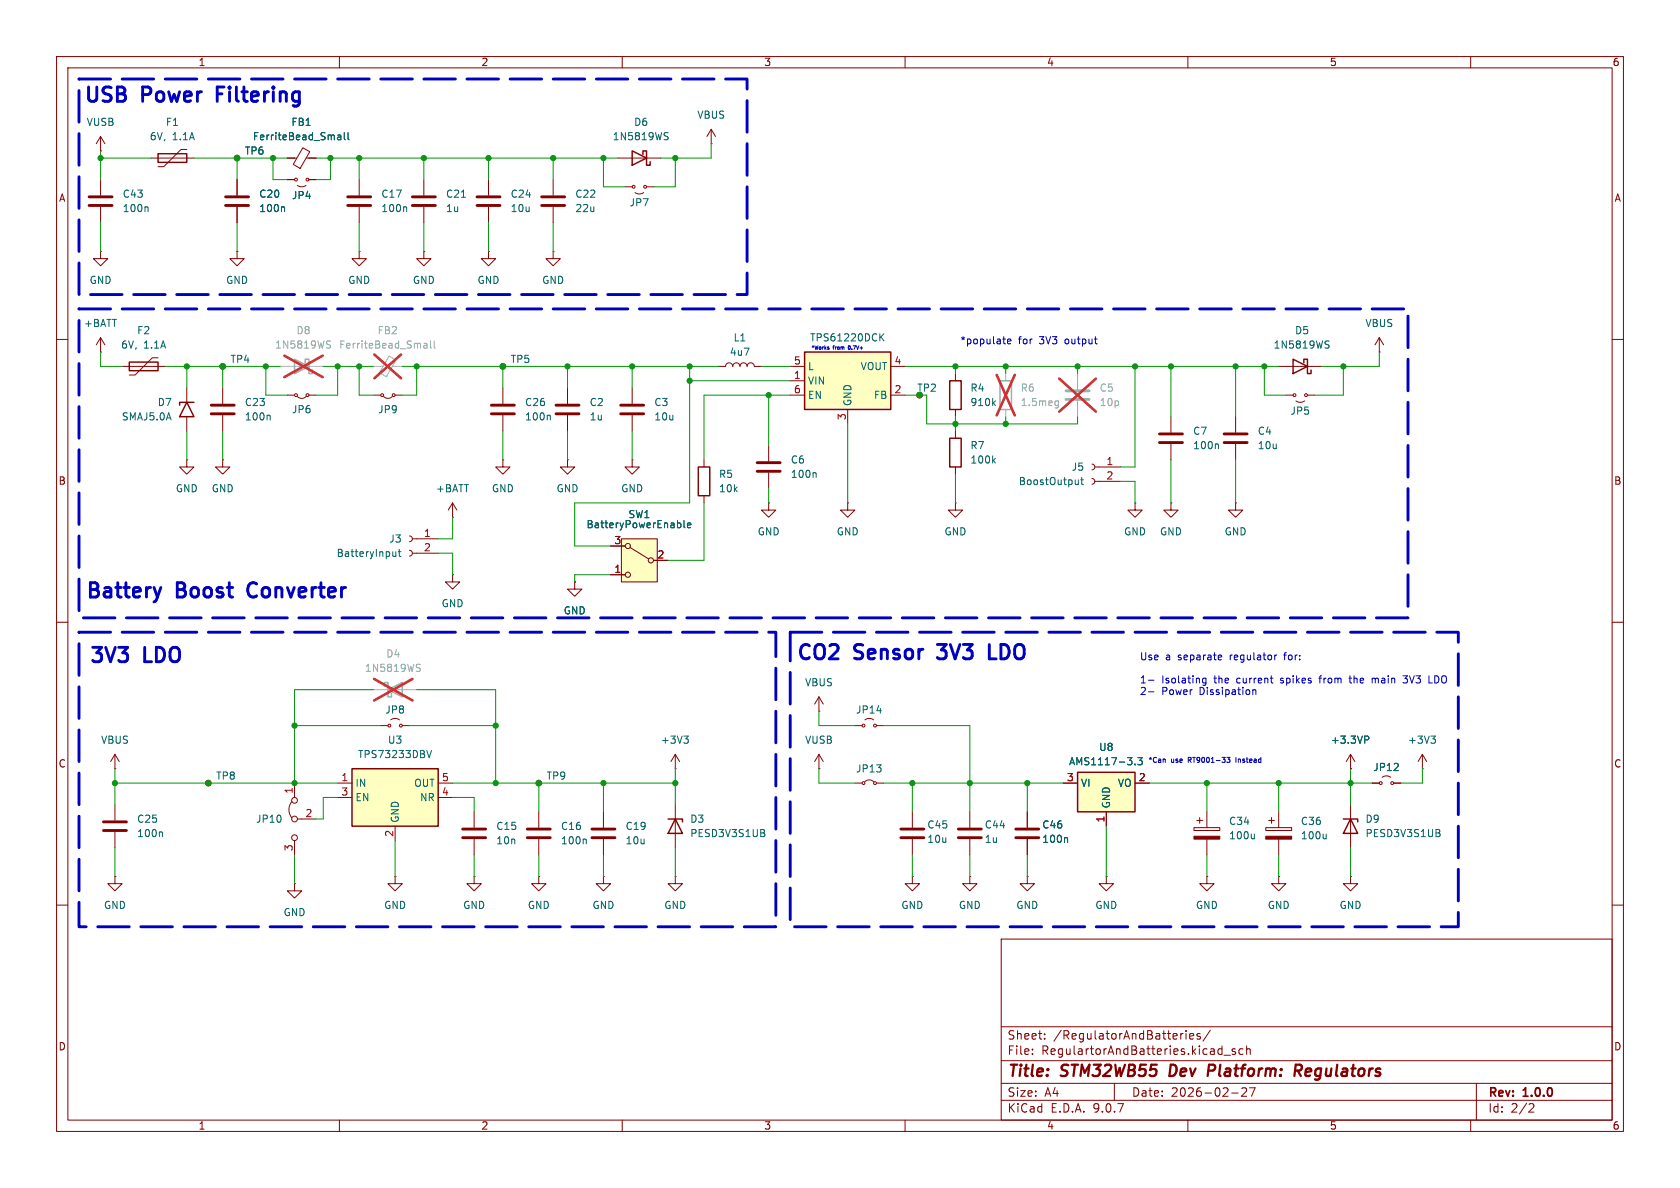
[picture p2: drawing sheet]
<svg xmlns="http://www.w3.org/2000/svg" width="297mm" height="210mm" viewBox="0 0 297 210" stroke-linecap="round" stroke-linejoin="round" font-family="sans-serif">
<g fill="none" stroke="#840000" stroke-width=".18">
<path d="M10 10h277v190h-277zM12 12h273v186h-273zM60 10v2M110 10v2M160 10v2M210 10v2M260 10v2M41.9 31.8v2.7M41.9 36.6v2.8M50.8 31.8h1.3M52.6 32.8l.7 .2 .8-.2M54.6 31.8h1.3"/>
<path d="M74.9 31.8v2.7M74.9 36.6v2.8M97.8 31.8v2.7M97.8 36.6v2.8M41.9 44.5v1.2h1.3l-1.3 1.3-1.3-1.3h1.3M41.9 44.5h.1M97.8 44.5v1.2h1.3l-1.3 1.3-1.3-1.3h1.3M97.8 44.5h.1M10 60h2M33 68.6v2.5M33 73.7v2.5M66 69.9h1.3"/>
<path d="M67.8 70.1a1.08 1.08 0 0 0 1.5 0M69.8 69.9h1.3M127 64.8h1.3a.64 .64 0 0 1 .6-.7 .64 .64 0 0 1 .6 .7 .64 .64 0 0 1 .7-.7 .64 .64 0 0 1 .6 .7 .64 .64 0 0 1 .6-.7 .64 .64 0 0 1 .7 .7 .64 .64 0 0 1 .6-.7 .64 .64 0 0 1 .6 .7h1.3M285 60h2M33 81.3v1.3h1.3l-1.3 1.2-1.3-1.2h1.3M33 81.3h.1M88.9 81.3v1.3h1.3l-1.3 1.2-1.3-1.2h1.3M88.9 81.3h.1M124.5 81.3v1.3M124.5 87.6v1.3M10 110h2M80 101.6v1.3h1.3l-1.3 1.2-1.3-1.2h1.3"/>
<path d="M80 101.6h.1M101.6 102.9v1.2h1.3l-1.3 1.3-1.3-1.3h1.3M101.6 102.9h.1M285 110h2M95.2 138.4h.1M119.4 135.9h.1M119.4 133.4l-.8 1.2M119.4 133.4l.7 1.2M119.4 133.4v2.5M83.8 154.9v1.3h1.3l-1.3 1.3-1.3-1.3h1.3M83.8 154.9h.1M83.8 143.5v2.8"/>
<path d="M83.8 148.3v2.8M95.2 154.9v1.3h1.3l-1.3 1.3-1.2-1.3h1.2M95.2 154.9h.1M95.2 143.5v2.8M95.2 148.3v2.8M106.7 154.9v1.3h1.2l-1.2 1.3-1.3-1.3h1.3M106.7 154.9h.1M106.7 143.5v2.8M106.7 148.3v2.8M119.4 154.9v1.3h1.2l-1.2 1.3-1.3-1.3h1.3M119.4 154.9h.1M119.4 142.2v7.7"/>
<path d="M10 160h2M177 166h108v32h-108zM285 160h2M60 198v2M110 198v2M160 198v2M177 194.5h108M177 191.5h108M177 187.5h108M177 181.5h108M182.5 186.3v.1M182.5 185.5v.1"/>
<path d="M184.7 183.6v.1M184.7 182.8v.1M197 191.5v3M209.7 182.2v.1M209.7 182.7v1M210 198v2M210.3 183.2l.7-.1v-.3l-.5-.1-.2 .2 .1 .7h.6M212.2 182.8l-.4-.1-.2 .2 .1 .2 .5 .2v.3h-.6M214 182.1l-1.3 2M216.4 186.5h1.1M217.7 193.2h1.2M218.4 185.5l-.4-.1-.2 .2 .1 .2 .5 .2v.3h-.6"/>
<path d="M219.5 192.4l.6-.1 .2 .1 .1 .3-.9 1.1h.9M219.7 185.5l-.4-.1-.3 .3v.4l.2 .2h.5M220.4 184.9v1.5M220.4 185.5l.2-.1 .4 .1v.9M220.9 192.3h1l-.7 1.5M260 198v2M261 191.5v6.5M270.5 195.1l.5 .1 .2 .3-1 1.1h1"/>
<circle cx="52.3" cy="31.7" r=".25"/>
<circle cx="54.4" cy="31.7" r=".25"/>
<circle cx="67.6" cy="69.8" r=".25"/>
<circle cx="69.6" cy="69.8" r=".25"/>
<circle cx="162.6" cy="69.9" r=".51"/>
<circle cx="95.3" cy="138.4" r=".51"/>
</g>
<path d="M207 188.2l-.3 2h.5M213.7 188.2h.8M214.6 189.2l-1 .1M228.9 189.3h.8a.55 .55 0 0 0 .5-.5 .55 .55 0 0 0-.4-.6h-.7l-.3 2M229.4 189.3l.6 .9" fill="none" stroke="#840000" stroke-width=".4"/>
<path d="M39.9 34.8h4M39.9 36.3h4M72.9 34.8h4.1M72.9 36.3h4.1M95.8 34.8h4M95.8 36.3h4M81.8 146.6h4.1M81.8 148.1h4.1M93.2 146.6h4.1M93.2 148.1h4.1M104.6 146.6h4.1M104.6 148.1h4.1" fill="none" stroke="#840000" stroke-width=".51"/>
<path d="M50.1 36.6l.2 .1v.7M81.6 34.9h.7M120.9 130.1h.8l-.4 .5M121.4 130.6l.3 .2v.3l-.3 .3M103.5 148.3l.1 .2v.7M134.9 147.2l.3 .3v.3l-.2 .1M135 146.7l.2 .2-.2 .3" fill="none" stroke="#006464" stroke-width=".18"/>
<path d="M33 71.1l1.3 2.6h-2.6zM34.3 71.1h-2.6v.5M123.4 82.6h2.1v5h-2.1zM118.1 144.8h2.5v.5M119.4 144.8l1.2 2.5h-2.5z" fill="none" stroke="#840000" stroke-width=".25"/>
<path d="M66 64.8h1.7M68.8 62.9l1.2 .8-1.7 2.9-1.2-.7zM69.4 64.8h1.7" fill="none" stroke="#a1a1a1" stroke-width=".18"/>
<path d="M75 60.8h.4l.1 .7M75 61.5h.5M75.5 61l-.5 .1M76.1 60.3v1.1l.2 .1M76.8 60.3v1.1l.1 .1" fill="none" stroke="#989898" stroke-width=".18"/>
<path d="M66.2 62.7l4.7 4.2M70.9 62.7l-4.7 4.2" fill="none" stroke="#e12e31" stroke-width=".46"/>
<path d="M109.9 95.3h6.3v7.6h-6.3z" fill="#ffffc2"/>
<g fill="none" stroke="#840000" stroke-width=".18">
<path d="M63.5 31.8v2.7M63.5 36.6v2.8M63.5 44.5v1.2h1.3l-1.3 1.3-1.3-1.3h1.3M63.5 44.5h.1M74.9 44.5v1.2h1.3l-1.3 1.3-1.2-1.3h1.2M74.9 44.5h.1M39.4 64.8h.1M39.4 68.6v2.8M39.4 73.4v2.8M50.8 69.9h1.3M52.6 70.1a1.08 1.08 0 0 0 1.5 0M54.6 69.9h1.3"/>
<path d="M88.9 68.6v2.8M88.9 73.4v2.8M100.3 68.6v2.8M100.3 73.4v2.8M111.8 68.6v2.8M111.8 73.4v2.8M207 73.7v2.8M207 78.5v2.8M226.1 64.8h7.6M227.3 69.9h1.3M229.1 70.9l.7 .2 .8-.2M231.1 69.9h1.3"/>
<path d="M80 91.4h.1M80 88.9l-.8 1.3M80 88.9l.8 1.3M80 88.9v2.5M100.3 81.3v1.3h1.3l-1.3 1.2-1.2-1.2h1.2M100.3 81.3h.1M107.9 96.5h2.6M109.9 95.3h6.3v7.6h-6.3zM111.4 96.8l3.3 2M111.8 81.3v1.3h1.2l-1.2 1.2-1.3-1.2h1.3M111.8 81.3h.1M115.6 99.1h2.5"/>
<path d="M168.9 88.9v1.3h1.3l-1.3 1.2-1.3-1.2h1.3M168.9 88.9h.1M207 88.9v1.3h1.3l-1.3 1.2-1.3-1.2h1.3M207 88.9h.1M218.4 88.9v1.3h1.3l-1.3 1.2-1.2-1.2h1.2M218.4 88.9h.1M107.9 101.6h2.6M238.8 135.9h.1M238.8 133.4l-.8 1.2M238.8 133.4l.7 1.2M238.8 133.4v2.5M242.6 138.4h1.2"/>
<path d="M244.3 137.4l.8-.2 .8 .2M246.4 138.4h1.2M251.5 135.9h.1M251.5 133.4l-.8 1.2M251.5 133.4l.7 1.2M251.5 133.4v2.5M52.1 156.2v1.3h1.2l-1.2 1.3-1.3-1.3h1.3M52.1 156.2h.1M211.1 146.3h4.5v.5h-4.5zM211.6 145h1M212.1 144.5v1M213.4 154.9v1.3h1.2l-1.2 1.3-1.3-1.3h1.3"/>
<path d="M213.4 154.9h.1M213.4 143.5v2.8M213.4 148.3v2.8M223.8 146.3h4.5v.5h-4.5zM224.3 145h1M224.8 144.5v1M226.1 154.9v1.3h1.2l-1.2 1.3-1.3-1.3h1.3M226.1 154.9h.1M226.1 143.5v2.8M226.1 148.3v2.8M238.8 154.9v1.3h1.2l-1.2 1.3-1.3-1.3h1.3M238.8 154.9h.1"/>
<path d="M238.8 142.2v7.7"/>
<circle cx="39.4" cy="64.8" r=".51"/>
<circle cx="52.3" cy="69.8" r=".25"/>
<circle cx="54.4" cy="69.8" r=".25"/>
<circle cx="228.9" cy="69.8" r=".25"/>
<circle cx="230.9" cy="69.8" r=".25"/>
<circle cx="111" cy="96.5" r=".46"/>
<circle cx="115.1" cy="99.1" r=".46"/>
<circle cx="111" cy="101.6" r=".46"/>
<circle cx="244.1" cy="138.4" r=".25"/>
<circle cx="246.1" cy="138.4" r=".25"/>
</g>
<g fill="none" stroke="#006464" stroke-width=".18">
<path d="M71.7 36.6l.2 .1v.7M47.6 73.4l.2 .2v.6M97.1 73.4l.2 .2v.6M215.2 78.5l.2 .2v.6M234.5 60.9l.3 .1 .2 .3-.3 .2h-.3M234.5 60.3h.5M120.1 92.4l.3 .3v.3l-.3 .3M120.9 92v1.1l.2 .2M121.5 92.9l.6-.2v-.2l-.4-.1-.2 .2 .1 .6h.5M241.3 130.1h.5l.2 .3-.1 .3-.6 .1M253 130.1h.8l-.5 .5M253.5 130.6l.3 .2v.3l-.3 .3"/>
<path d="M221.8 147.4v.9M221.8 148.2l-.2 .1M234.5 147.4v.9M234.5 148.2l-.2 .1M254.3 147.2l.3 .3-.1 .3-.1 .1M254.4 146.7l.1 .2-.1 .3"/>
</g>
<path d="M61.5 34.8h4M61.5 36.3h4M37.3 71.6h4.1M37.3 73.2h4.1M86.9 71.6h4M86.9 73.2h4M98.3 71.6h4.1M98.3 73.2h4.1M109.7 71.6h4.1M109.7 73.2h4.1M205 76.7h4M205 78.2h4" fill="none" stroke="#840000" stroke-width=".51"/>
<path d="M52.1 63.5l2.5 1.3-2.5 1.2zM54 64.1v-.6h.6v2.5h.6v-.6" fill="none" stroke="#a1a1a1" stroke-width=".25"/>
<path d="M49.5 64.8h7.6" fill="none" stroke="#a1a1a1" stroke-width=".18"/>
<path d="M58 60.9l.3 .1 .1 .3-.2 .2h-.3M58 60.3h.4" fill="none" stroke="#989898" stroke-width=".18"/>
<path d="M50.3 62.9l6.7 3.8M57 62.9l-6.7 3.8" fill="none" stroke="#e12e31" stroke-width=".46"/>
<path d="M228.6 63.5l2.5 1.3-2.5 1.2zM230.5 64.1v-.6h.6v2.5h.7v-.6M237.5 144.8h2.5v.5M238.8 144.8l1.2 2.5h-2.5z" fill="none" stroke="#840000" stroke-width=".25"/>
<g fill="#840000" stroke="#840000" stroke-width=".18">
<path d="M223.8 147.8h4.5v.5h-4.5z"/>
<path d="M211.1 147.8h4.5v.5h-4.5z"/>
</g>
<path d="M142.2 62.2h15.3v10.2h-15.3z" fill="#ffffc2"/>
<path d="M142.2 62.2h15.3v10.2h-15.3zM167.9 67.3h2v5.1h-2z" fill="none" stroke="#840000" stroke-width=".25"/>
<g fill="none" stroke="#840000" stroke-width=".18">
<path d="M243.8 59.7l-.7 1.3M243.8 59.7l.8 1.3M243.8 59.7v2.5M139.7 64.8h2.5M139.7 67.3h2.5M139.7 69.9h2.5M149.9 72.4v2.5M157.5 64.8h2.5M157.5 69.9h2.5M168.9 66v1.3M168.9 72.4v1.3M243.8 62.2h.1"/>
<path d="M151.1 128.3h1.3M152.9 127.3l.8-.3 .7 .3M154.9 128.3h1.3M161.3 154.9v1.3h1.3l-1.3 1.3-1.3-1.3h1.3M161.3 154.9h.1M161.3 143.5v2.8M161.3 148.3v2.8M171.4 154.9v1.3h1.3l-1.3 1.3-1.2-1.3h1.2M171.4 154.9h.1M171.4 143.5v2.8M171.4 148.3v2.8M181.6 154.9v1.3h1.3l-1.3 1.3-1.3-1.3h1.3"/>
<path d="M181.6 154.9h.1"/>
<circle cx="152.7" cy="128.3" r=".25"/>
<circle cx="154.7" cy="128.3" r=".25"/>
</g>
<path d="M155.7 59.5l.6 .8M156.3 59l-.8 .7M175.6 71.2l.4 .5M176 70.9l-.5 .4" fill="none" stroke="#006464" stroke-width=".18"/>
<path d="M176.8 67.3h2v5.1h-2z" fill="none" stroke="#a1a1a1" stroke-width=".25"/>
<path d="M177.8 66v1.3M177.8 72.4v1.3M190.5 66v2.8M190.5 70.9v2.8" fill="none" stroke="#a1a1a1" stroke-width=".18"/>
<path d="M186.7 70.9h.4M187.1 70.9v1l-.1 .2h-.3M187.1 71.6l-.4 .1" fill="none" stroke="#989898" stroke-width=".18"/>
<path d="M176.2 66.3l3.2 7.1M179.4 66.3l-3.2 7.1M187.3 66.9l6.4 5.9M193.7 66.9l-6.4 5.9" fill="none" stroke="#e12e31" stroke-width=".46"/>
<path d="M188.5 69.1h4M188.5 70.6h4" fill="none" stroke="#a1a1a1" stroke-width=".51"/>
<path d="M159.3 146.6h4M159.3 148.1h4M169.4 146.6h4.1M169.4 148.1h4.1" fill="none" stroke="#840000" stroke-width=".51"/>
<path d="M190.5 136.5h10.2v7h-10.2z" fill="#ffffc2"/>
<path d="M27.9 27.2h5.1v1.5h-5.1zM111.8 26.7l2.5 1.2-2.5 1.3zM113.7 27.3v-.6h.6v2.5h.6v-.6M22.9 64h5v1.5h-5zM167.9 77.5h2v5.1h-2zM190.5 136.5h10.2v7h-10.2z" fill="none" stroke="#840000" stroke-width=".25"/>
<g fill="none" stroke="#840000" stroke-width=".18">
<path d="M17.8 26.7h.1M17.8 24.1l-.8 1.3M17.8 24.1l.7 1.3M17.8 24.1v2.6M17.8 31.8v2.7M17.8 36.6v2.8M26.7 27.9h7.6M33 26.4h-1l-3 3.1h-1.1M41.9 27.9h.1M50.8 27.9h1.7M53.5 26.1l1.3 .7-1.7 3-1.3-.7zM54.1 27.9h1.8"/>
<path d="M86.4 31.8v2.7M86.4 36.6v2.8M109.2 27.9h7.6M110.5 33h1.3M112.3 34l.7 .3 .8-.3M114.3 33h1.3M125.7 25.4h.1M125.7 22.9l-.7 1.2M125.7 22.9l.8 1.2M125.7 22.9v2.5M17.8 44.5v1.2h1.2l-1.2 1.3-1.3-1.3h1.3M17.8 44.5h.1"/>
<path d="M17.8 59.7v2.5M17.8 59.7l-.8 1.3M17.8 59.7l.7 1.3M86.4 44.5v1.2h1.2l-1.2 1.3-1.3-1.3h1.3M86.4 44.5h.1M17.8 62.2h.1M21.6 64.8h7.6M27.9 63.2h-1l-3 3.1h-1M88.9 64.8h.1M135.9 78.7v2.8M168.9 76.2v1.3M218.4 73.7v2.8"/>
<path d="M218.4 78.5v2.8M39.4 81.3v1.3h1.2l-1.2 1.2-1.3-1.2h1.3M39.4 81.3h.1M72.4 94.7l.3 .2 .2 .4-.2 .3-.3 .2M72.4 97.3l.3 .1 .2 .4-.2 .3-.3 .2M72.9 95.3h4.6M72.9 97.8h4.6M135.9 88.9v1.3h1.3l-1.3 1.2-1.3-1.2h1.3M135.9 88.9h.1M135.9 83.6v2.8M149.9 88.9v1.3h1.2l-1.2 1.2-1.3-1.2h1.3M149.9 88.9h.1"/>
<path d="M168.9 82.6v1.2M193 82l.4 .2 .1 .4-.1 .3-.4 .2M193 84.6l.4 .1 .1 .4-.1 .3-.4 .2M193.5 82.6h4.6M193.5 85.1h4.6M200.7 88.9v1.3h1.2l-1.2 1.2-1.3-1.2h1.3M200.7 88.9h.1M20.3 135.9h.1M20.3 133.4v2.5M20.3 133.4l-.7 1.2M20.3 133.4l.8 1.2M144.8 135.9h.1"/>
<path d="M144.8 125.7h.1M144.8 133.4l-.8 1.2M144.8 133.4l.7 1.2M144.8 123.2v2.5M144.8 133.4v2.5M144.8 123.2l-.8 1.3M144.8 123.2l.7 1.3M151.1 138.4h1.3M152.9 138.2a1.08 1.08 0 0 1 1.5 0M154.9 138.4h1.3M188 138.4h2.5M200.7 138.4h2.5"/>
<path d="M20.3 142.2v2.8M20.3 147.1v2.8M69.8 154.9v1.3h1.3l-1.3 1.3-1.2-1.3h1.2M69.8 154.9h.1M181.6 143.5v2.8M181.6 148.3v2.8M195.6 154.9v1.3h1.2l-1.2 1.3-1.3-1.3h1.3M195.6 154.9h.1M195.6 143.5v2.6"/>
<circle cx="41.9" cy="27.9" r=".51"/>
<circle cx="112" cy="33" r=".25"/>
<circle cx="114" cy="33" r=".25"/>
<circle cx="88.9" cy="64.8" r=".51"/>
<circle cx="152.7" cy="138.4" r=".25"/>
<circle cx="154.7" cy="138.4" r=".25"/>
</g>
<g fill="none" stroke="#006464" stroke-width=".18">
<path d="M26 36.6l.2 .1v.7M59.7 23.9h.5l.1 .8M59.7 24.6h.6M60.3 24.2l-.6 .1M60.9 23.4v1.1l.1 .2M61.5 23.4v1.1l.2 .2M117.6 24l.4 .2 .1 .3-.2 .2h-.3M117.6 23.4l.5 .1M70 97.5v.9M70 98.2l-.2 .2-.3-.1M70.4 97.5h.5M70.6 97.1v1.1l.3 .2"/>
<path d="M144.1 83.6l.2 .1v.7M175.6 81.4l.4 .5M176 81l-.5 .5M190.6 84.8v.9M190.6 85.5l-.3 .2M191.1 84.8h.4M191.2 84.4v1.1l.3 .2M200.7 135.1v.1M201.1 133.9h.8l-.4 .5 .4 .1v.6l-.2 .1-.6-.1M28.5 147.1l.2 .1v.7M188.6 148.1l.1 .2v.6"/>
</g>
<path d="M15.7 34.8h4.1M15.7 36.3h4.1M84.3 34.8h4.1M84.3 36.3h4.1M216.4 76.7h4.1M216.4 78.2h4.1M133.9 81.8h4M133.9 83.3h4M18.3 145.3h4.1M18.3 146.8h4.1M179.6 146.6h4M179.6 148.1h4" fill="none" stroke="#840000" stroke-width=".51"/>
<path d="M67.9 121.3v-.6h.7v2.5h.6v-.6M68.6 121.9l2.5-1.2v2.5z" fill="none" stroke="#a1a1a1" stroke-width=".25"/>
<path d="M66 121.9h7.7" fill="none" stroke="#a1a1a1" stroke-width=".18"/>
<path d="M73.8 118l.4 .1 .1 .3-.2 .3h-.3M73.8 117.4l.5 .1" fill="none" stroke="#989898" stroke-width=".18"/>
<path d="M66.1 120l6.8 3.8M72.9 120l-6.8 3.8" fill="none" stroke="#e12e31" stroke-width=".46"/>
<path d="M62.2 135.9h15.3v10.2h-15.3z" fill="#ffffc2"/>
<path d="M62.2 135.9h15.3v10.2h-15.3z" fill="none" stroke="#840000" stroke-width=".25"/>
<g fill="none" stroke="#840000" stroke-width=".18">
<path d="M41.9 27.9h.1M41.9 31.8v2.7M41.9 36.6v2.8M50.8 27.9h1.3M50.8 31.8h1.3M54.6 27.9h1.3M54.6 31.8h1.3M107.9 96.5h2.6M115.6 99.1h2.5M101.6 102.9h.1M107.9 101.6h2.6M36.8 138.4h.1"/>
<path d="M52.1 138.4v2.6M59.7 138.4h2.5M67.3 128.3h1.3M69.1 127.3l.8-.3 .7 .3M71.1 128.3h1.3M77.5 138.4h2.5M188 138.4h2.5M200.7 138.4h2.5M238.8 135.9h.1M242.6 138.4h1.2M246.4 138.4h1.2M20.3 154.9v1.3h1.3l-1.3 1.3-1.3-1.3h1.3"/>
<path d="M20.3 154.9h.1M51.6 141.7a2.26 2.26 0 0 0 0 2.8M52.1 148.6v2.5M52.6 144.8h3.3M59.7 141h2.5M69.8 146.1v2.5M77.5 141h2.5M181.6 143.5v2.8M181.6 148.3v2.8M195.6 143.5v2.6"/>
<circle cx="36.8" cy="138.4" r=".51"/>
<circle cx="68.8" cy="128.3" r=".25"/>
<circle cx="70.9" cy="128.3" r=".25"/>
<circle cx="52.1" cy="141.5" r=".51"/>
<circle cx="52.1" cy="144.8" r=".51"/>
<circle cx="52.1" cy="148.1" r=".51"/>
</g>
<g fill="none" stroke="#006464" stroke-width=".18">
<path d="M50.1 36.6l.2 .1v.7M59.7 23.9h.5l.1 .8M59.7 24.6h.6M60.3 24.2l-.6 .1M60.9 23.4v1.1l.1 .2M61.5 23.4v1.1l.2 .2M120.1 92.4l.3 .3v.3l-.3 .3M120.9 92v1.1l.2 .2M121.5 92.9l.6-.2v-.2l-.4-.1-.2 .2 .1 .6h.5M75.4 132.7l.5 1.2 .4-1.2M200.7 135.1v.1M201.1 133.9h.8l-.4 .5 .4 .1v.6l-.2 .1-.6-.1"/>
<path d="M241.3 130.1h.5l.2 .3-.1 .3-.6 .1M188.6 148.1l.1 .2v.6"/>
</g>
<g fill="none" stroke="#009600" stroke-width=".18">
<path d="M17.8 27.9h8.9M17.8 26.7v5.1M17.8 39.4v5.1M34.3 27.9h16.5M41.9 27.9v3.9M41.9 39.4v5.1M48.3 27.9v3.9h2.5M55.9 27.9h53.3M58.4 27.9v3.9h-2.5M63.5 27.9v3.9M63.5 39.4v5.1M74.9 27.9v3.9"/>
<path d="M74.9 39.4v5.1M86.4 27.9v3.9M86.4 39.4v5.1M97.8 27.9v3.9M97.8 39.4v5.1M106.7 27.9v5.1h3.8M119.4 27.9v5.1h-3.8M125.7 25.4v2.5h-8.9M17.8 62.2v2.6h3.8M29.2 64.8h20.3M33 64.8v3.8M33 76.2v5.1"/>
<path d="M39.4 64.8v3.8M39.4 76.2v5.1M47 64.8v5.1h3.8M57.1 64.8h8.9M59.7 64.8v5.1h-3.8M63.5 64.8v5.1h2.5M71.1 64.8h55.9M73.7 64.8v5.1h-2.6M88.9 64.8v3.8M88.9 76.2v5.1M100.3 64.8v3.8M100.3 76.2v5.1"/>
<path d="M111.8 64.8v3.8M111.8 76.2v5.1M121.9 67.3h17.8M121.9 64.8v24.1h-20.3v7.6h6.3M134.6 64.8h5.1M135.9 69.9v8.8M139.7 69.9h-15.2v11.4M149.9 74.9v14M160 64.8h66.1M160 69.9h2.6M163.8 69.9v5h26.7v-1.2M168.9 64.8v1.2"/>
<path d="M168.9 73.7v2.5M177.8 64.8v1.2M177.8 73.7v1.2M190.5 64.8v1.2M200.7 64.8v17.8h-2.6M207 64.8v8.9M218.4 64.8v8.9M223.5 64.8v5.1h3.8M237.5 64.8v5.1h-5.1M243.8 62.2v2.6h-10.1M77.5 97.8h2.5v3.8M80 91.4v3.9h-2.5"/>
<path d="M124.5 88.9v10.2h-6.4M135.9 86.4v2.5M168.9 83.8v5.1M198.1 85.1h2.6v3.8M207 81.3v7.6M218.4 81.3v7.6M107.9 101.6h-6.3v1.3M20.3 138.4h39.4M20.3 135.9v6.3M52.1 128.3h15.2M66 121.9h-13.9v16.5M72.4 128.3h15.2"/>
<path d="M73.7 121.9h13.9v16.5M80 138.4h39.4M95.2 138.4v5.1M106.7 138.4v5.1M119.4 135.9v6.3M144.8 135.9v2.5h6.3M144.8 125.7v2.6h6.3M156.2 138.4h31.8M156.2 128.3h15.2v15.2M161.3 138.4v5.1M181.6 138.4v5.1M203.2 138.4h39.4"/>
<path d="M213.4 138.4v5.1M226.1 138.4v5.1M238.8 135.9v6.3M251.5 135.9v2.5h-3.9M20.3 149.9v5M52.1 151.1v5.1M59.7 141h-2.6v3.8h-1.2M69.8 148.6v6.3M80 141h3.8v2.5M83.8 151.1v3.8M95.2 151.1v3.8M106.7 151.1v3.8"/>
<path d="M119.4 149.9v5M161.3 151.1v3.8M171.4 151.1v3.8M181.6 151.1v3.8M195.6 146.1v8.8M213.4 151.1v3.8M226.1 151.1v3.8M238.8 149.9v5"/>
</g>
<g fill="none" stroke="#0000c2" stroke-width=".18">
<path d="M177.3 59.9h.5M146.4 61.5l.2 .1M146.4 61.3l.1 .1M146.6 61.7l-.2 .1M146.6 61.6v.1M150 61.2v.3l.1 .3M177.6 60.8h.2M178.1 60.4l.6-.2v-.2l-.4-.1-.2 .2 .1 .6h.5M213.2 119.9v1l-.2 .3-.4-.1M213.2 119.9h-.4l-.2 .2 .1 .6h.5M215.6 115.8l.3 .1 .1 .2-.6 .1M215.9 116.6h-.3"/>
<path d="M224.6 119.9h.4M225.3 115.8v.8M225.7 115.8l-.4 .2M233.2 119.9h.4M233.4 119.5l-.1 1.2M238.5 119.9h.5M238.7 119.5v1.1l.3 .1M242.6 119.9v.8M248 119.5h.8l-.4 .4 .3 .1 .1 .2M203 120.2h1M203 122.3h1M216.9 133.9h.5l-.3 .3 .3 .1v.4h-.5"/>
<path d="M218.5 133.9v.9M221.5 121.9v.9M221.5 122.1l.2-.2 .3 .1v.8M224.9 120.7h.1M242.6 120l.3-.1 .2 .2M248.8 120.5l-.2 .2-.6-.1M252.6 120.7h.6"/>
</g>
<path d="M28.4 103.9l-.6 1.6M165.7 113.9h1.6M165.7 116.2l.1 .1M174.9 113.9v2.6h1.2" fill="none" stroke="#0000c2" stroke-width=".51"/>
<path d="M14 14h118.1v38.1h-118.1zM14 54.6h234.9v54.6h-234.9zM14 111.8h123.2v52h-123.2zM139.7 111.8h118.1v52h-118.1z" fill="none" stroke="#0000c2" stroke-width=".51" stroke-dasharray="5.6 2"/>
<g fill="#009600" stroke="#009600" stroke-width=".18">
<circle cx="48.3" cy="27.9" r=".46"/>
<circle cx="41.9" cy="27.9" r=".46"/>
<circle cx="17.8" cy="27.9" r=".46"/>
<circle cx="58.4" cy="27.9" r=".46"/>
<circle cx="47" cy="64.8" r=".46"/>
<circle cx="39.4" cy="64.8" r=".46"/>
<circle cx="33" cy="64.8" r=".46"/>
<circle cx="36.8" cy="138.4" r=".46"/>
<circle cx="52.1" cy="138.4" r=".46"/>
<circle cx="52.1" cy="128.3" r=".46"/>
<circle cx="20.3" cy="138.4" r=".46"/>
<circle cx="121.9" cy="64.8" r=".46"/>
<circle cx="111.8" cy="64.8" r=".46"/>
<circle cx="88.9" cy="64.8" r=".46"/>
<circle cx="100.3" cy="64.8" r=".46"/>
<circle cx="97.8" cy="27.9" r=".46"/>
<circle cx="119.4" cy="27.9" r=".46"/>
<circle cx="106.7" cy="27.9" r=".46"/>
<circle cx="135.9" cy="69.9" r=".46"/>
<circle cx="121.9" cy="67.3" r=".46"/>
<circle cx="59.7" cy="64.8" r=".46"/>
<circle cx="63.5" cy="27.9" r=".46"/>
<circle cx="73.7" cy="64.8" r=".46"/>
<circle cx="63.5" cy="64.8" r=".46"/>
<circle cx="86.4" cy="27.9" r=".46"/>
<circle cx="74.9" cy="27.9" r=".46"/>
<circle cx="87.6" cy="138.4" r=".46"/>
<circle cx="87.6" cy="128.3" r=".46"/>
<circle cx="119.4" cy="138.4" r=".46"/>
<circle cx="106.7" cy="138.4" r=".46"/>
<circle cx="95.2" cy="138.4" r=".46"/>
<circle cx="181.6" cy="138.4" r=".46"/>
<circle cx="161.3" cy="138.4" r=".46"/>
<circle cx="171.4" cy="138.4" r=".46"/>
<circle cx="190.5" cy="64.8" r=".46"/>
<circle cx="218.4" cy="64.8" r=".46"/>
<circle cx="223.5" cy="64.8" r=".46"/>
<circle cx="237.5" cy="64.8" r=".46"/>
<circle cx="200.7" cy="64.8" r=".46"/>
<circle cx="207" cy="64.8" r=".46"/>
<circle cx="226.1" cy="138.4" r=".46"/>
<circle cx="213.4" cy="138.4" r=".46"/>
<circle cx="238.8" cy="138.4" r=".46"/>
<circle cx="162.6" cy="69.9" r=".46"/>
<circle cx="168.9" cy="74.9" r=".46"/>
<circle cx="177.8" cy="74.9" r=".46"/>
<circle cx="168.9" cy="64.8" r=".46"/>
<circle cx="177.8" cy="64.8" r=".46"/>
</g>
<g font-size="3.5" fill="#0000c2">
<text x="14.6" y="18.8">USB</text>
<text x="25.1" y="18.8">Power</text>
<text x="39.3" y="18.8">Filtering</text>
<text x="14.9" y="106.4">Battery</text>
<text x="31.2" y="106.4">Boost</text>
<text x="44.8" y="106.4">Converter</text>
<text x="15.5" y="117.9">3V3</text>
<text x="25.5" y="117.9">LDO</text>
<text x="140.5" y="117.4">CO2</text>
<text x="151.1" y="117.4">Sensor</text>
<text x="166.9" y="117.4">3V3</text>
<text x="176.8" y="117.4">LDO</text>
</g>
<g font-size="2.8" fill="#840000">
<text x="178" y="190.9">Title:</text>
<text x="187.7" y="190.9">STM32WB55</text>
<text x="207.6" y="190.9">Dev</text>
<text x="215.2" y="190.9">Platform:</text>
<text x="231.3" y="190.9">Regulators</text>
</g>
<g font-size="2.1" fill="#840000">
<text x="178" y="184">Sheet:</text>
<text x="186.2" y="184">/RegulatorAndBatteries/</text>
<text x="178" y="186.7">File:</text>
<text x="184.1" y="186.7">RegulartorAndBatteries.kicad_sch</text>
<text x="178" y="196.9">KiCad</text>
<text x="178" y="194.1">Size:</text>
<text x="184.7" y="194.1">A4</text>
<text x="185.7" y="196.9">E.D.A.</text>
<text x="193.3" y="196.9">9.0.7</text>
<text x="200" y="194.1">Date:</text>
<text x="207" y="194.1">2026-02-27</text>
<text x="263" y="194.3">Rev:</text>
<text x="263" y="196.9">Id:</text>
<text x="267.1" y="196.9">2/2</text>
<text x="269.4" y="194.3">1.0.0</text>
</g>
<g font-size="1.8" fill="#840000">
<text x="35" y="11.9">1</text>
<text x="85" y="11.9">2</text>
<text x="135" y="11.9">3</text>
<text x="185" y="11.9">4</text>
<text x="235" y="11.9">5</text>
<text x="285" y="11.9">6</text>
<text x="10.3" y="35.9">A</text>
<text x="285.3" y="35.9">A</text>
<text x="10.3" y="85.9">B</text>
<text x="285.3" y="85.9">B</text>
<text x="10.3" y="135.9">C</text>
<text x="285.3" y="135.9">C</text>
<text x="10.3" y="185.9">D</text>
<text x="285.3" y="185.9">D</text>
<text x="35" y="199.9">1</text>
<text x="85" y="199.9">2</text>
<text x="135" y="199.9">3</text>
<text x="185" y="199.9">4</text>
<text x="235" y="199.9">5</text>
<text x="285" y="199.9">6</text>
</g>
<g font-size="1.8" fill="#006464">
<text x="15.2" y="22.5">VUSB</text>
<text x="29.2" y="22.5">F1</text>
<text x="51.4" y="22.5">FB1</text>
<text x="112" y="22.5">D6</text>
<text x="123.2" y="21.2">VBUS</text>
<text x="26.4" y="25">6V,</text>
<text x="30.5" y="25">1.1A</text>
<text x="43.2" y="27.5">TP6</text>
<text x="44.6" y="25">FerriteBead_Small</text>
<text x="108.2" y="25">1N5819WS</text>
<text x="21.6" y="35.2">C43</text>
<text x="45.7" y="35.2">C20</text>
<text x="51.5" y="35.4">JP4</text>
<text x="67.3" y="35.2">C17</text>
<text x="78.7" y="35.2">C21</text>
<text x="90.2" y="35.2">C24</text>
<text x="101.6" y="35.2">C22</text>
<text x="21.6" y="37.7">100n</text>
<text x="45.7" y="37.7">100n</text>
<text x="67.3" y="37.7">100n</text>
<text x="78.7" y="37.7">1u</text>
<text x="90.2" y="37.7">10u</text>
<text x="101.6" y="37.7">22u</text>
<text x="111.2" y="36.7">JP7</text>
<text x="15.7" y="50.4">GND</text>
<text x="39.9" y="50.4">GND</text>
<text x="61.5" y="50.4">GND</text>
<text x="72.9" y="50.4">GND</text>
<text x="84.3" y="50.4">GND</text>
<text x="95.8" y="50.4">GND</text>
<text x="14.7" y="58">+BATT</text>
<text x="24.1" y="59.3">F2</text>
<text x="228.8" y="59.3">D5</text>
<text x="241.3" y="58">VBUS</text>
<text x="21.3" y="61.8">6V,</text>
<text x="25.4" y="61.8">1.1A</text>
<text x="40.6" y="64.4">TP4</text>
<text x="90.2" y="64.4">TP5</text>
<text x="128.9" y="63.1">4u7</text>
<text x="129.6" y="60.6">L1</text>
<text x="142.7" y="65.6">L</text>
<text x="152.1" y="65.6">VOUT</text>
<text x="225.1" y="61.8">1N5819WS</text>
<text x="27.8" y="72">D7</text>
<text x="43.2" y="72">C23</text>
<text x="92.7" y="72">C26</text>
<text x="104.1" y="72">C2</text>
<text x="115.6" y="72">C3</text>
<text x="142.7" y="68.2">VIN</text>
<text x="142.7" y="70.7">EN</text>
<text x="150.7" y="71.9" transform="rotate(-90 150.7 71.9)">GND</text>
<text x="154.4" y="70.7">FB</text>
<text x="171.5" y="69.4">R4</text>
<text x="171.5" y="72">910k</text>
<text x="21.4" y="74.5">SMAJ5.0A</text>
<text x="43.2" y="74.5">100n</text>
<text x="51.5" y="73.3">JP6</text>
<text x="66.8" y="73.3">JP9</text>
<text x="92.7" y="74.5">100n</text>
<text x="104.1" y="74.5">1u</text>
<text x="115.6" y="74.5">10u</text>
<text x="210.8" y="77.1">C7</text>
<text x="222.3" y="77.1">C4</text>
<text x="228" y="73.5">JP5</text>
<text x="139.7" y="82.1">C6</text>
<text x="171.5" y="79.6">R7</text>
<text x="171.5" y="82.1">100k</text>
<text x="189.4" y="83.4">J5</text>
<text x="210.8" y="79.6">100n</text>
<text x="222.3" y="79.6">10u</text>
<text x="31" y="87.2">GND</text>
<text x="37.3" y="87.2">GND</text>
<text x="77" y="87.2">+BATT</text>
<text x="86.9" y="87.2">GND</text>
<text x="98.3" y="87.2">GND</text>
<text x="109.7" y="87.2">GND</text>
<text x="127" y="84.7">R5</text>
<text x="127" y="87.2">10k</text>
<text x="139.7" y="84.7">100n</text>
<text x="180" y="86">BoostOutput</text>
<text x="103.6" y="93.6">BatteryPowerEnable</text>
<text x="111" y="91.8">SW1</text>
<text x="133.9" y="94.8">GND</text>
<text x="147.8" y="94.8">GND</text>
<text x="166.9" y="94.8">GND</text>
<text x="198.6" y="94.8">GND</text>
<text x="205" y="94.8">GND</text>
<text x="216.4" y="94.8">GND</text>
<text x="59.4" y="98.7">BatteryInput</text>
<text x="68.7" y="96.1">J3</text>
<text x="78" y="107.5">GND</text>
<text x="99.6" y="108.8">GND</text>
<text x="142.2" y="121.5">VBUS</text>
<text x="17.8" y="131.7">VBUS</text>
<text x="68" y="126.3">JP8</text>
<text x="68.5" y="131.7">U3</text>
<text x="116.7" y="131.7">+3V3</text>
<text x="142.2" y="131.7">VUSB</text>
<text x="151.2" y="126.3">JP14</text>
<text x="235.2" y="131.7">+3.3VP</text>
<text x="248.8" y="131.7">+3V3</text>
<text x="63.2" y="134.2">TPS73233DBV</text>
<text x="151.2" y="136.8">JP13</text>
<text x="188.9" y="135.5">AMS1117-3.3</text>
<text x="194.2" y="132.9">U8</text>
<text x="242.7" y="136.5">JP12</text>
<text x="38.1" y="138">TP8</text>
<text x="62.7" y="139.3">IN</text>
<text x="62.7" y="141.8">EN</text>
<text x="73.1" y="139.3">OUT</text>
<text x="74.2" y="141.8">NR</text>
<text x="96.5" y="138">TP9</text>
<text x="191" y="139.3">VI</text>
<text x="196.4" y="143" transform="rotate(-90 196.4 143)">GND</text>
<text x="197.5" y="139.3">VO</text>
<text x="24.1" y="148.2">100n</text>
<text x="24.1" y="145.6">C25</text>
<text x="45.2" y="145.6">JP10</text>
<text x="70.7" y="145.5" transform="rotate(-90 70.7 145.5)">GND</text>
<text x="87.6" y="146.9">C15</text>
<text x="87.6" y="149.5">10n</text>
<text x="99.1" y="149.5">100n</text>
<text x="99.1" y="146.9">C16</text>
<text x="110.5" y="146.9">C19</text>
<text x="110.5" y="149.5">10u</text>
<text x="121.9" y="145.6">D3</text>
<text x="121.9" y="148.2">PESD3V3S1UB</text>
<text x="163.8" y="146.7">C45</text>
<text x="163.8" y="149.2">10u</text>
<text x="174" y="149.2">1u</text>
<text x="174" y="146.7">C44</text>
<text x="184.2" y="149.2">100n</text>
<text x="184.2" y="146.7">C46</text>
<text x="217.2" y="148.6">100u</text>
<text x="217.2" y="146">C34</text>
<text x="229.9" y="148.6">100u</text>
<text x="229.9" y="146">C36</text>
<text x="241.3" y="145.6">D9</text>
<text x="241.3" y="148.2">PESD3V3S1UB</text>
<text x="18.3" y="160.9">GND</text>
<text x="67.8" y="160.9">GND</text>
<text x="81.8" y="160.9">GND</text>
<text x="93.2" y="160.9">GND</text>
<text x="104.6" y="160.9">GND</text>
<text x="117.3" y="160.9">GND</text>
<text x="159.3" y="160.9">GND</text>
<text x="169.4" y="160.9">GND</text>
<text x="179.6" y="160.9">GND</text>
<text x="193.5" y="160.9">GND</text>
<text x="211.3" y="160.9">GND</text>
<text x="224" y="160.9">GND</text>
<text x="236.7" y="160.9">GND</text>
<text x="50" y="162.2">GND</text>
</g>
<g font-size="1.8" fill="#989898">
<text x="52.3" y="59.3">D8</text>
<text x="66.7" y="59.3">FB2</text>
<text x="48.5" y="61.8">1N5819WS</text>
<text x="59.9" y="61.8">FerriteBead_Small</text>
<text x="180.3" y="69.4">R6</text>
<text x="180.3" y="72">1.5meg</text>
<text x="194.3" y="69.4">C5</text>
<text x="194.3" y="72">10p</text>
<text x="64.4" y="119">1N5819WS</text>
<text x="68.2" y="116.4">D4</text>
</g>
<g font-size="1.8" fill="#a90000">
<text x="140.3" y="64.5">5</text>
<text x="158" y="64.5">4</text>
<text x="140.3" y="67.1">1</text>
<text x="140.3" y="69.6">6</text>
<text x="158" y="69.6">2</text>
<text x="149.6" y="74.4" transform="rotate(-90 149.6 74.4)">3</text>
<text x="195.5" y="82.3">1</text>
<text x="195.5" y="84.8">2</text>
<text x="74.9" y="95">1</text>
<text x="74.9" y="97.5">2</text>
<text x="108.5" y="96.3">3</text>
<text x="108.5" y="101.3">1</text>
<text x="116.1" y="98.8">2</text>
<text x="51.8" y="140.4" transform="rotate(-90 51.8 140.4)">1</text>
<text x="60.3" y="138.2">1</text>
<text x="60.3" y="140.7">3</text>
<text x="78" y="138.2">5</text>
<text x="78" y="140.7">4</text>
<text x="188.5" y="138.2">3</text>
<text x="201.2" y="138.2">2</text>
<text x="53.9" y="144.5">2</text>
<text x="69.6" y="148" transform="rotate(-90 69.6 148)">2</text>
<text x="195.3" y="145.5" transform="rotate(-90 195.3 145.5)">1</text>
<text x="51.8" y="150.6" transform="rotate(-90 51.8 150.6)">3</text>
</g>
<g font-size="1.8" fill="#0000c2">
<text x="143.1" y="60.6">TPS61220DCK</text>
<text x="169.7" y="61.1">*populate</text>
<text x="180" y="61.1">for</text>
<text x="183.9" y="61.1">3V3</text>
<text x="188.5" y="61.1">output</text>
<text x="201.4" y="116.9">Use</text>
<text x="206" y="116.9">a</text>
<text x="208.4" y="116.9">separate</text>
<text x="217.7" y="116.9">regulator</text>
<text x="227.5" y="116.9">for:</text>
<text x="201.4" y="121">1-</text>
<text x="201.4" y="123.1">2-</text>
<text x="205.4" y="121">Isolating</text>
<text x="205.4" y="123.1">Power</text>
<text x="212.2" y="123.1">Dissipation</text>
<text x="214.8" y="121">the</text>
<text x="218.9" y="121">current</text>
<text x="226.8" y="121">spikes</text>
<text x="233.9" y="121">from</text>
<text x="239.5" y="121">the</text>
<text x="243.6" y="121">main</text>
<text x="249.4" y="121">3V3</text>
<text x="254.1" y="121">LDO</text>
</g>
<text font-size="1.8" fill="#009600" x="162.1" y="69.4">TP2</text>
<g font-size="1.2" fill="#0000c2">
<text x="202.9" y="135">*Can</text>
<text x="207.1" y="135">use</text>
<text x="210.3" y="135">RT9001-33</text>
<text x="219" y="135">Instead</text>
</g>
<g font-size=".9" fill="#0000c2">
<text x="143.3" y="62">*Works</text>
<text x="147.3" y="62">from</text>
<text x="150.3" y="62">0.7V+</text>
</g>
</svg>
